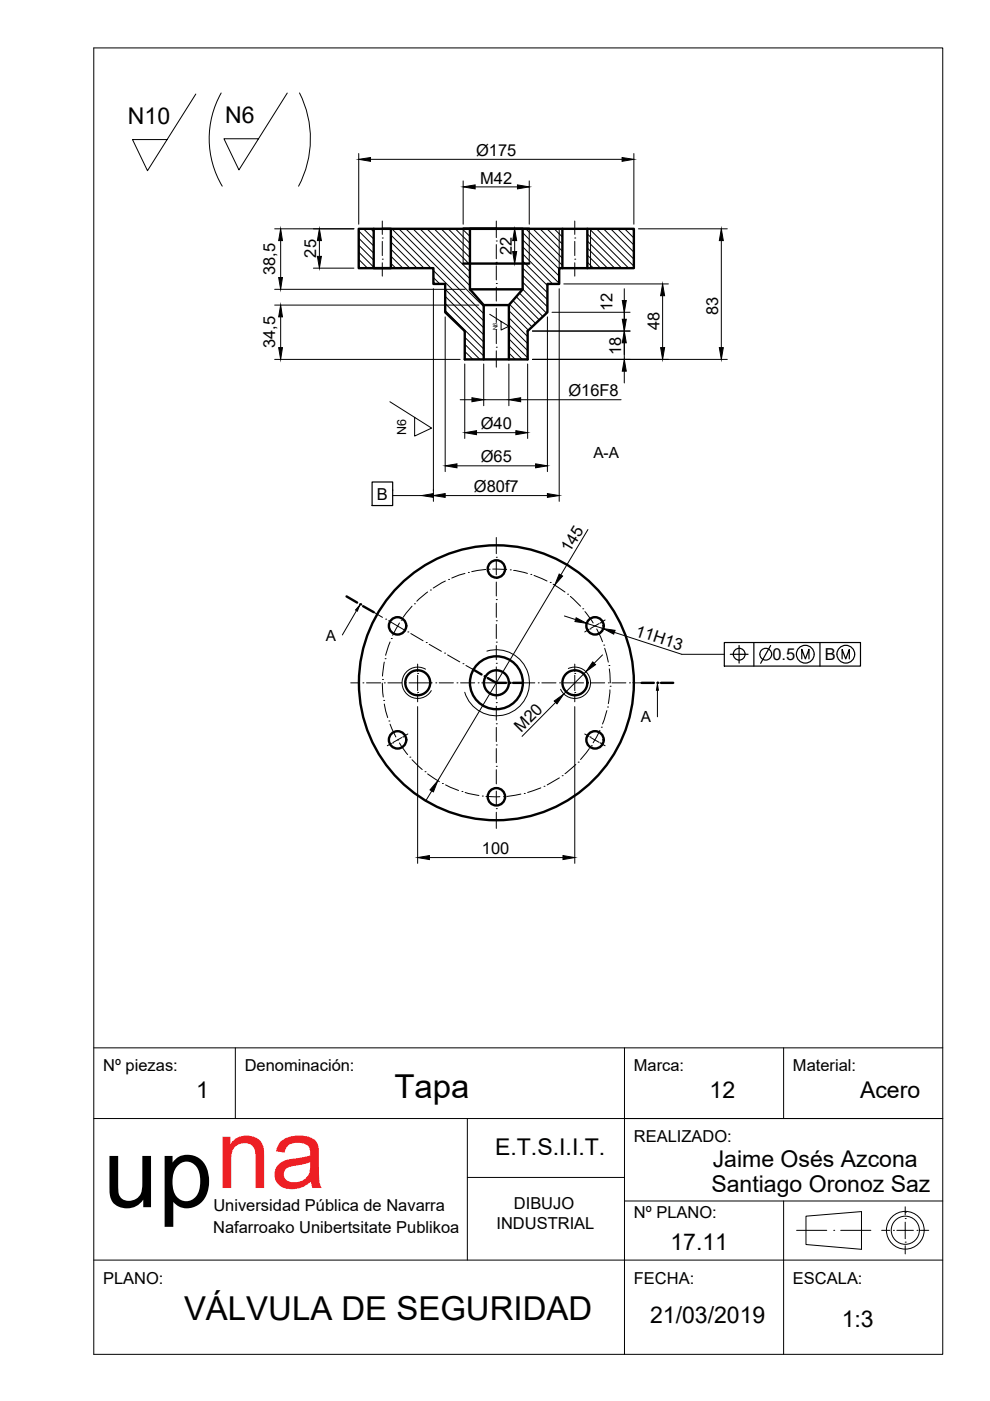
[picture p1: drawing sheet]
<svg xmlns="http://www.w3.org/2000/svg" width="210mm" height="297mm" viewBox="0 0 210 297" stroke-linecap="round" stroke-linejoin="round" font-family="sans-serif">
<!-- layer: 015_cajetin -->
<path d="M19.9 10.2h180v276.9h-180zM19.9 237.2h180M19.9 222.2h180M49.9 222.2v15M99.1 237.2v30M132.4 222.2v64.9M166.1 222.2v15M99.1 249.6h33.3M132.4 254.6h67.5M166.1 254.6v32.5M19.9 267.2h180" fill="none" stroke="#000" stroke-width=".21"/>
<!-- layer: 031_linea_continua_fina -->
<g fill="none" stroke="#000" stroke-width=".21">
<path d="M98.2 48.5v7.4M112.2 48.5v7.4M118.6 48.5v8.4M125.2 48.5v8.4M103.2 138a7 7 0 0 1 8.8 4.7 7 7 0 0 1-4.7 8.8 7 7 0 0 1-8.8-4.7M90.2 141.9a3.3 3.3 0 0 0-4.5 1.2 3.3 3.3 0 0 0 1.2 4.5 3.3 3.3 0 0 0 4.5-1.2M120.5 141.7a3.3 3.3 0 0 1 4.4 1.7 3.3 3.3 0 0 1-1.6 4.4 3.3 3.3 0 0 1-4.4-1.7M170.9 257.9l11.8-1v8l-11.8-1zM191.9 257h.1"/>
<circle cx="191.9" cy="260.8" r="4"/>
<circle cx="191.9" cy="260.8" r="2.98"/>
</g>
<!-- layer: 034_ejes -->
<g fill="none" stroke="#000" stroke-width=".21">
<path d="M81.1 54.9h.1M81.1 50.5h.1M81.1 46.9v2.8M81.1 51.2v3M81.1 55.7v2.8M105.2 55.6h.1M105.2 51.1h.1M105.2 46.9v3.5M105.2 51.9v3M105.2 56.3v3.1M121.9 54.9h.1M121.9 50.5h.1"/>
<path d="M121.9 46.9v2.8M121.9 51.2v3M121.9 55.7v2.8M105.2 73.6h.1M105.2 69.1h.1M105.2 64.6h.1M105.2 60.1h.1M105.2 60.9v2.9M105.2 65.4v3M105.2 69.9v3M105.2 74.4v3.5M105.2 118.2h.1"/>
<path d="M105.2 114v3.4M105.2 118.9v3M79.2 129.8l1.9 1.1M81.6 139.7h.1M81.8 131.3h.1M82.4 131.6l3.4 2M82.7 136.1l-.9 2.8M83 135.4h.1M84.7 132.1l-1.4 2.6M85.1 131.5h.1M86.5 134h.1M87.1 134.3l2.6 1.5"/>
<path d="M87.4 128.5l-1.9 2.4M87.9 128h.1M90.4 136.2h.1M90.7 125.5l-2.3 2M91 136.6l2.6 1.5M91.3 125.1h.1M94.3 138.5h.1M94.4 123.2l-2.6 1.5M94.9 138.9l2.6 1.4M95.1 122.9h.1M98.6 121.6l-2.8 1M99.3 121.4h.1"/>
<path d="M103 120.7l-3 .5M103.7 120.7h.1M104.5 120.7h2.9M105.2 136.1h.1M105.2 131.6h.1M105.2 127.1h.1M105.2 122.6h.1M105.2 123.4v3M105.2 127.9v3M105.2 132.4v3M105.2 136.9v3M108.2 120.8h.1"/>
<path d="M108.9 120.9l2.9 .7M112.6 121.8h.1M113.2 122l2.8 1.2M116.7 123.5h.1M117.3 123.9l2.5 1.6M120.3 126h.1M120.9 126.4l2.2 2.1M123.6 129.1h.1M124 129.7l1.8 2.4M124.9 133.4l-.9 .6M125.1 133.4h.1M126.1 132.7h.1"/>
<path d="M126.5 133.4l1.2 2.7M127 132.2l-1.7 1M127.2 132.1h.1M128 136.8h.1M128.2 137.5l.8 2.9M128.3 131.4l-.9 .6M74.4 144.8h1.8M76.9 144.8h.1M77.7 144.8h3M81.1 144.8l.2 3M81.1 144.1h.1M81.4 148.5h.1"/>
<path d="M81.5 140.4l-.4 2.9M81.5 149.3l.7 2.8M81.5 144.8h.1M82.2 144.8h3M82.5 152.9h.1M82.7 153.5l1.2 2.8M83 157.6l-.9 .5M83.2 157.5h.1M84.3 156.9h.1M84.7 157.5l1.7 2.5M85.2 156.4l-1.8 1M85.4 156.3h.1"/>
<path d="M86 144.8h.1M86.5 155.6l-.9 .5M86.7 144.8h4.9M88.5 142.8h.1M88.5 146.8h.1M88.5 140.8v1.6M88.5 143.2v3.2M88.5 147.2v1.6M92.4 144.8h.1M93.1 144.8h3M96.9 144.8h.1M97.6 144.8h3.1"/>
<path d="M98.2 140.7h.1M98.8 141.1l1.5 .8M101.4 144.8h.1M102.1 144.8h3.1M105.2 140.6h.1M105.2 149h.1M105.2 153.5h.1M105.2 157.9h.1M105.2 141.4v6.8M105.2 149.7v3M105.2 154.2v3M105.2 158.7v3"/>
<path d="M110.9 144.8h2.5M114.1 144.8h.1M114.9 144.8h3M118.6 144.8h.1M119.4 144.8h4.3M121.9 142.8h.1M121.9 146.8h.1M121.9 140.8v1.6M121.9 143.2v3.2M121.9 147.2v1.6M124 155.6l.9 .5M124.5 144.8h.1"/>
<path d="M125 158.7l-1.9 2.3M125.1 156.3h.1M125.2 144.8h3M125.3 156.4l1.7 1M125.4 158.1h.1M127.2 154.9l-1.4 2.6M127.2 157.5h.1M127.4 157.6l.9 .5M127.5 154.2h.1M128.7 150.7l-1 2.8M128.8 149.9h.1M129 144.8h.1"/>
<path d="M129.1 141.1h.1M129.2 141.8l.2 3M129.3 146.3l-.3 2.9M129.4 145.5h.1M129.7 144.8h3M133.5 144.8h.1M134.2 144.8h1.8M86.9 160.5h.1M87.4 161.1l2.1 2.1M90.1 163.6h.1M90.7 164.1l2.5 1.6M93.8 166.1h.1"/>
<path d="M94.5 166.4l2.7 1.2M97.9 167.8h.1M98.6 168l2.9 .7M102.3 168.8h.1M103 168.9h3M105.2 162.5h.1M105.2 167h.1M105.2 171.5h.1M105.2 163.2v3M105.2 167.7v3M105.2 172.2v3.4M106.8 168.9h.1"/>
<path d="M110.4 168.4l-2.9 .5M111.2 168.2h.1M114.7 167l-2.8 1M115.3 166.7h.1M118.6 164.9l-2.6 1.5M119.2 164.5h.1M122.1 162.1l-2.3 1.9M122.6 161.6h.1M191.9 258.4h.1M191.9 255.9v1.7M191.9 259.1v3.5M168.9 260.9h6.4"/>
<path d="M176.8 260.9h.1M178.3 260.9h6.3M186.9 260.9h1.8M189.4 260.9h.1M190.1 260.9h3.6M191.9 263.4h.1M191.9 264.1v1.8M194.4 260.9h.1M195.1 260.9h1.8"/>
</g>
<!-- layer: 030_linea_continua_gruesa -->
<g fill="none" stroke="#000" stroke-width=".51">
<path d="M79.2 48.5v8.4h3.7v-8.4h-1.8M98.2 48.5h7h-29.1v8.4h15.8v3.3h2.5v6l4.1 4v6h13.4v-6l4.2-4v-6h2.5v-3.3h15.8v-8.4h-29.2M98.2 55.9h14M105.2 48.5h5.6v12.8l-2.9 3.4M105.2 48.5h-5.6v12.8M105.2 48.5h7M119.2 48.5v8.4M124.5 48.5v8.4M99.6 61.3h11.2M99.6 61.3l3 3.4M102.6 64.7h5.3M102.6 64.7v11.5"/>
<path d="M107.9 64.7v11.5"/>
<circle cx="84.3" cy="132.7" r="1.84"/>
<circle cx="105.2" cy="120.6" r="1.84"/>
<circle cx="126.2" cy="132.7" r="1.84"/>
<circle cx="84.3" cy="156.9" r="1.84"/>
<circle cx="88.6" cy="144.8" r="2.65"/>
<circle cx="105.2" cy="144.8" r="29.1"/>
<circle cx="105.2" cy="144.8" r="5.6"/>
<circle cx="105.2" cy="144.8" r="2.65"/>
<circle cx="121.9" cy="144.8" r="2.65"/>
<circle cx="126.2" cy="156.9" r="1.84"/>
<circle cx="105.2" cy="168.9" r="1.84"/>
</g>
<!-- layer: 035_rayados_sombreados -->
<g fill="none" stroke="#000" stroke-width=".21">
<path d="M76.1 56.5l.3 .4M76.1 55l1.8 1.9M76.1 53.5l3.1 3.1M76.1 52l3.1 3.2M76.1 50.5l3.1 3.2M76.1 49l3.1 3.2M77.1 48.5l2.1 2.2M78.6 48.5l.6 .6M82.9 55.8l1 1.1M82.9 54.4l2.5 2.5M82.9 52.9l4 4M83 51.4l5.4 5.5"/>
<path d="M83 49.9l6.9 7M83.1 48.5l8.3 8.4M84.6 48.5l18 18M86 48.5l16.6 16.5M87.6 48.5l12 12.1M89.1 48.5l10.5 10.6M90.5 48.5l9.1 9.1M91.9 58.8l1.3 1.4M91.9 57.4l10.7 10.6M92.1 48.5l7.5 7.6M93.5 48.5l6.1 6.1M95 48.5l3.2 3.2"/>
<path d="M96.5 48.5l1.7 1.7M98 48.5l.2 .2M98.3 51.7l1.3 1.4M98.3 50.2l1.3 1.4M98.3 48.8l1.3 1.3M99.5 48.5l.1 .1M110.8 55.3l5.3 5.2M110.8 53.8l6.4 6.4M110.8 52.3l7.8 7.8M110.8 50.8l7.8 7.7M110.8 49.3l7.8 7.8M110.8 59.8l5.3 5.3"/>
<path d="M110.8 58.3l5.3 5.2M110.8 56.8l5.3 5.3M111.5 48.5l7.7 7.8M113 48.5l6.2 6.2M114.5 48.5l4.7 4.8M116 48.5l3.2 3.2M117.5 48.5l1.7 1.7M119 48.5l.2 .3M124.5 52.6l4.3 4.3M124.5 51.1l5.8 5.8M124.5 49.6l7.3 7.3M124.5 55.6l1.3 1.3"/>
<path d="M124.5 54.1l2.8 2.8M125 48.5l8.3 8.4M126.5 48.5l7.9 7.9M128 48.5l6.4 6.4M129.5 48.5l4.9 5M131 48.5l3.4 3.4M132.4 48.5l2 2M134 48.5l.4 .4M94.4 65.8l8.2 8.2M94.4 64.3l8.2 8.2M94.4 62.8l8.2 8.2M94.4 61.3l8.2 8.2"/>
<path d="M98.5 76l.2 .2M98.5 74.5l1.8 1.7M98.5 73l3.3 3.2M98.5 71.5l4.1 4M107.9 74.8l1.3 1.4M107.9 73.4l2.8 2.8M107.9 71.8l4 4.1M107.9 70.4l4 3.9M107.9 68.8l4 4.1M107.9 67.4l4 4M107.9 65.9l4.1 4.1M108 64.5l4.8 4.8"/>
<path d="M108.7 63.7l4.9 4.9M109.5 62.9l4.8 4.9M110.1 62.1l5 5M110.8 61.3l5.1 5.1"/>
</g>
<!-- layer: 040_cotas. -->
<g fill="none" stroke="#000" stroke-width=".21">
<path d="M41.5 19.9l-10.2 16.3-3.2-6.6h7.3M46.9 19.7a19.7 19.7 0 0 0 .2 19.8M60.9 19.7l-10.2 16.3-3.2-6.6h7.3M63.5 19.7a21.5 21.5 0 0 1-.2 19.8M76.1 32.6v14.9M78.6 33.8h53.3M98.2 38.4v9.1M100.7 39.6h9M112.2 38.4v9.1M134.4 32.6v14.9M58.2 48.5h16.8M59.5 51v7.8"/>
<path d="M66.4 56.9h8.6M67.7 51v3.4M109.1 51v2.3M135.4 48.5h18.8M152.9 51v22.7M58.2 76.2h39.4M58.2 61.3h40.4M58.2 64.7h43.3M59.5 67.2v6.5M91.9 61.2v45.1M94.4 67.2v32.8M98.5 77.2v15.8"/>
<path d="M102.6 77.2v8.8M103.8 66.6l4.1 2.6-1.7 .8v-1.8M107.9 77.2v8.8M111.9 77.2v15.8M112.9 76.2h41.3M112.9 70.2h20.7M116.1 67.2v32.8M117 66.2h16.6M118.6 61.2v45.1M119.5 60.2h22.2M132.4 61.2v2.5M132.4 65.2v11"/>
<path d="M132.4 78.7v2.5M140.5 62.7v11M82.7 85.2l8.8 5.6-3.6 1.7v-4M96.9 98.8h16.7M97.6 84.8h2.5M101 91.7h8.4M102.6 84.8h5.3M110.4 84.8h21.3M83.3 105.1h6.1M83.3 103.8v.3M94.4 105.1h21.7M124.7 112.3l-5.8 9.6"/>
<path d="M75.6 129.5l-3 5.1M117.6 124l-24.8 41.5M119.7 130.6l2.3 .8M124.4 132.2l3.5 1.1M127.7 138.9l-1.7 1.7M130.2 134.1l14.4 4.6h9M88.5 149.8v33.2M117.8 148.9l-7.1 7.2M121.9 149.8v33.2M124.2 142.4l-4.7 4.8M139.4 146.3v5.7M91.6 167.7l-1.4 2.1"/>
<path d="M91 181.8h28.4"/>
</g>
<g fill="#000" stroke="#000" stroke-width=".21">
<path d="M76.1 33.8l2.5-.4v.8zM98.2 39.6l2.5-.4v.8zM109.7 39.2l2.5 .4-2.5 .4zM131.9 33.4l2.5 .4-2.5 .4zM59.1 58.8h.8l-.4 2.5zM59.5 48.5l.4 2.5h-.8zM67.3 54.4h.8l-.4 2.5zM67.7 48.5l.4 2.5h-.8zM108.7 53.3h.8l-.4 2.6zM109.1 48.5l.4 2.5h-.8zM152.9 48.5l.5 2.5h-.9zM59.5 64.7l.4 2.5h-.8z"/>
<path d="M59.1 73.7h.8l-.4 2.5zM132.4 76.2l.4 2.5h-.9zM131.9 67.7h.9l-.4 2.5zM132.4 70.2l.4 2.5h-.9zM131.9 63.7h.9l-.4 2.5zM140.1 73.7h.8l-.4 2.5zM140.5 60.2l.4 2.5h-.8zM152.5 73.7h.9l-.5 2.5zM94.4 98.8l2.5-.5v.9zM100.1 84.3l2.5 .5-2.5 .4zM98.5 91.7l2.5-.4v.9zM109.4 91.3l2.5 .4-2.5 .5z"/>
<path d="M107.9 84.8l2.5-.5v.9zM113.6 98.3l2.5 .5-2.5 .4zM89.4 105.1l2.5-.5v.9zM91.9 105.1l2.5-.5v.9zM116.1 104.6l2.5 .5-2.5 .4zM76.3 128.3l-.5 1.3-.4-.3zM118.6 121.7l.7 .4-1.7 1.9zM122.2 131l2.2 1.2-2.5-.4zM127.9 133.3l2.5 .3-.3 .9zM117.5 148.6l2-1.4-1.4 2zM125.7 140.3l.6 .6-2.1 1.5zM139.4 145l.2 1.3h-.4z"/>
<path d="M92.8 165.5l-.9 2.4-.7-.4zM88.5 181.8l2.5-.4v.8zM119.4 181.4l2.5 .4-2.5 .4z"/>
</g>
<!-- layer: 060_plano_de_corte -->
<path d="M73.5 126.4l2.2 1.4M77 128.5l2.2 1.3M100.3 141.9l1.8 1.1M103.4 143.8l1.8 1h2.1M108.8 144.8h2.1M136 144.8h2.6M140.2 144.8h2.5" fill="none" stroke="#000" stroke-width=".51"/>
<g fill="#000">
<circle cx="76.4" cy="128.1" r=".25"/>
<circle cx="102.8" cy="143.4" r=".25"/>
<circle cx="108.1" cy="144.8" r=".25"/>
<circle cx="139.4" cy="144.8" r=".25"/>
</g>
<!-- layer: 040_cotas. -->
<g fill="none" stroke="#000" stroke-width=".25">
<path d="M78.9 102.2h4.4v5h-4.4zM153.6 136.2h28.8v5h-28.8zM154.8 138.7h3.8M156.7 136.9v3.7M159.8 136.2v5M163.4 136.9l-2.1 3.7M170 139.7v-2l.8 2 .7-2v2M173.8 136.2v5M178.5 139.7v-2l.8 2 .8-2v2"/>
<circle cx="156.7" cy="138.7" r="1.25"/>
<circle cx="162.4" cy="138.7" r="1.25"/>
<circle cx="170.7" cy="138.7" r="1.88"/>
<circle cx="179.3" cy="138.7" r="1.88"/>
</g>
<text font-size="21" x="21.9" y="255.9">upna</text>
<g font-size="7">
<text x="83.6" y="232.8">Tapa</text>
<text x="39" y="279.8">VÁLVULA DE SEGURIDAD</text>
</g>
<g font-size="4.9">
<text x="27.1" y="26.4">N10</text>
<text x="47.7" y="26.2">N6</text>
<text x="41.6" y="232.8">1</text>
<text x="150.4" y="232.8">12</text>
<text x="182.4" y="232.8">Acero</text>
<text x="105" y="244.9">E.T.S.I.I.T.</text>
<text x="151.1" y="247.4">Jaime Osés Azcona</text>
<text x="150.8" y="252.8">Santiago Oronoz Saz</text>
<text x="142.1" y="265.1">17.11</text>
<text x="137.8" y="280.5">21/03/2019</text>
<text x="178.5" y="281.3">1:3</text>
</g>
<g font-size="3.5">
<text x="101" y="33.1">Ø175</text>
<text x="101.8" y="39">M42</text>
<text x="58.4" y="58.3" transform="rotate(-90 58.4 58.3)">38,5</text>
<text x="67" y="54.6" transform="rotate(-90 67 54.6)">25</text>
<text x="108.5" y="54.1" transform="rotate(-90 108.5 54.1)">22</text>
<text x="129.9" y="66" transform="rotate(-90 129.9 66)">12</text>
<text x="139.8" y="70.1" transform="rotate(-90 139.8 70.1)">48</text>
<text x="152.3" y="66.7" transform="rotate(-90 152.3 66.7)">83</text>
<text x="58.4" y="73.8" transform="rotate(-90 58.4 73.8)">34,5</text>
<text x="131.7" y="75.3" transform="rotate(-90 131.7 75.3)">18</text>
<text x="120.5" y="84">Ø16F8</text>
<text x="101.9" y="91">Ø40</text>
<text x="101.9" y="98">Ø65</text>
<text x="79.9" y="105.9">B</text>
<text x="100.5" y="104.3">Ø80f7</text>
<text x="120.8" y="117.3" transform="rotate(-59 120.8 117.3)">145</text>
<text x="134.6" y="134.7" transform="rotate(18 134.6 134.7)">11H13</text>
<text x="163.8" y="140">0.5</text>
<text x="174.9" y="140">B</text>
<text x="110.5" y="155.4" transform="rotate(-45 110.5 155.4)">M20</text>
<text x="102.2" y="181.1">100</text>
<text x="21.9" y="227.2">Nº piezas:</text>
<text x="51.9" y="227.2">Denominación:</text>
<text x="134.4" y="227.2">Marca:</text>
<text x="168.1" y="227.2">Material:</text>
<text x="134.4" y="242.1">REALIZADO:</text>
<text x="45.2" y="256.8">Universidad Pública de Navarra</text>
<text x="109" y="256.3">DIBUJO</text>
<text x="45.2" y="261.3">Nafarroako Unibertsitate Publikoa</text>
<text x="105.3" y="260.6">INDUSTRIAL</text>
<text x="134.4" y="258.2">Nº PLANO:</text>
<text x="21.9" y="272.2">PLANO:</text>
<text x="134.4" y="272.2">FECHA:</text>
<text x="168.1" y="272.2">ESCALA:</text>
</g>
<g font-size="3.3">
<text x="125.8" y="97.1">A-A</text>
<text x="69.1" y="135.8">A</text>
<text x="135.9" y="153.2">A</text>
</g>
<text font-size="2.7" x="86.1" y="92.3" transform="rotate(-90 86.1 92.3)">N6</text>
<text font-size="1.2" x="105.4" y="69.9" transform="rotate(-90 105.4 69.9)">N6</text>
</svg>
